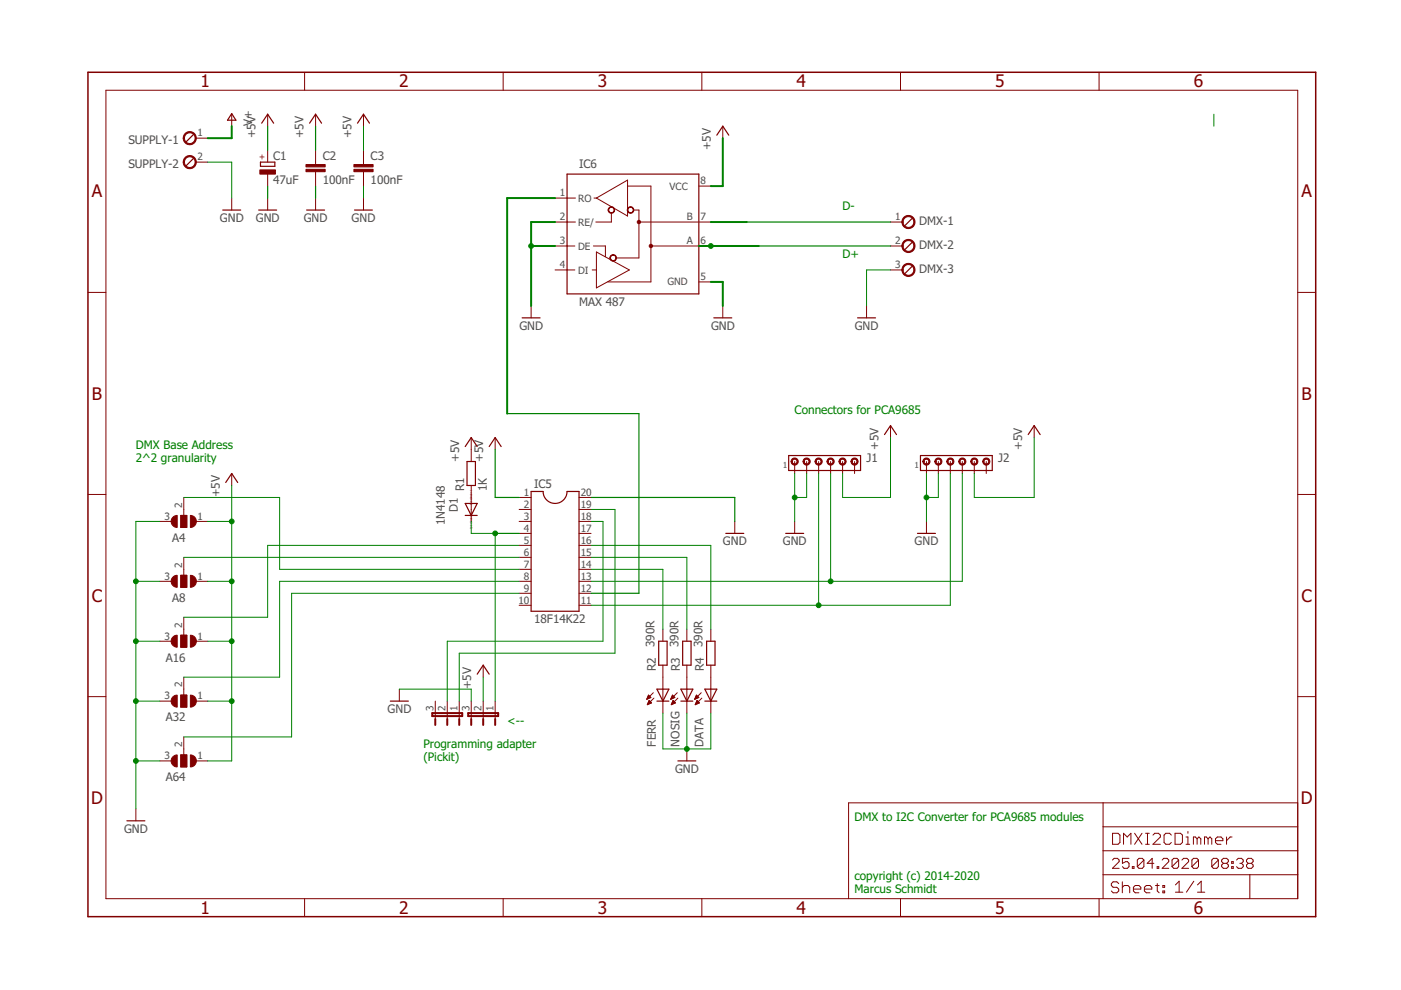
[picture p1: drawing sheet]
<svg xmlns="http://www.w3.org/2000/svg" width="297mm" height="210mm" viewBox="0 0 297 210" stroke-linecap="round" stroke-linejoin="round" font-family="sans-serif">
<g fill="none" stroke="#800000" stroke-width=".21">
<path d="M22.5 19.1h252.6v171.4h-252.6zM64.6 15.3v3.8M106.7 15.3v3.8M148.8 15.3v3.8M190.9 15.3v3.8M233 15.3v3.8M41.5 29.3h2.5M41.5 34.4h2.5M49.1 24.2v2.6M56.7 24.2v2.6M56.7 31.8v2.6M56.7 36.9v2.6"/>
<path d="M66.9 24.2v2.6M66.9 31.8v3.1M66.9 36.4v3.1M77.1 24.2v2.6M77.1 31.8v3.1M77.1 36.4v3.1M133.1 39.5h4.9v20.3h-9.1M148.2 39.5h2.5M153.2 26.8v2.5M49.1 42v2.5M56.7 42v2.5M66.9 42v2.5"/>
<path d="M77.1 42v2.5M117.7 47.1h4.3M117.7 52.2h4.2M117.7 42h4.3M117.7 57.2h4.2M125.6 57.2h.8M125.8 52.2h2.6v2.2M125.9 42h.5M126.4 42l6.7-3.8v7.6zM126.4 53.4l7 3.8-7 3.8zM129.6 45.2v1.9h-3.3M134.5 44.5h1v10.2h-4.7"/>
<path d="M135.5 47.1h12.5M138 52.2h10M148.2 47.1h2.5M148.2 52.2h2.5M148.2 59.8h2.5M188.8 47.1h2.5M188.8 52.2h2.5M188.8 57.2h2.5M18.6 62h3.9M112.6 64.9v2.5M153.2 64.9v2.5M183.7 64.9v2.5"/>
<path d="M275.1 62h3.9M99.9 92.8v5.1M105 92.8v2.5M168.5 97.9v2.5M171 97.9v2.5M173.6 97.9v2.5M176.1 97.9v2.5M178.6 97.9v2.5M181.2 97.9v2.5M188.8 90.2v2.6M196.4 97.9v2.5M198.9 97.9v2.5"/>
<path d="M201.5 97.9v2.5M204 97.9v2.5M206.6 97.9v2.5M209.1 97.9v2.5M219.3 90.2v2.6M18.6 104.8h3.9M33.9 110.6h2.5M38.3 109.3h1.3v2.5h-1.3zM39 105.5v3.8M39 118.2v3.8M41.5 110.6h2.5M49.1 100.4v2.5"/>
<path d="M99.9 102.9v7.7M110.1 105.5h2.5M110.1 108h2.5M110.1 110.6h2.5M110.1 113.1h2.5M110.1 115.6h2.5M110.1 118.2h2.5M122.8 105.5h2.5M122.8 108h2.5M122.8 110.6h2.5M122.8 113.1h2.5M122.8 115.6h2.5"/>
<path d="M122.8 118.2h2.5M155.8 110.6v2.5M168.5 110.6v2.5M196.4 110.6v2.5M275.1 104.8h3.9M33.9 123.3h2.5M33.9 136h2.5M38.3 122h1.3v2.5h-1.3zM38.3 134.7h1.3v2.5h-1.3zM39 130.9v3.8M41.5 123.3h2.5M41.5 136h2.5"/>
<path d="M110.1 120.7h2.5M110.1 123.3h2.5M110.1 125.8h2.5M110.1 128.3h2.5M122.8 120.7h2.5M122.8 123.3h2.5M122.8 125.8h2.5M122.8 128.3h2.5M140.5 133.4v2.6M145.6 133.4v2.6M150.7 133.4v2.6M18.6 147.7h3.9"/>
<path d="M33.9 148.7h2.5M38.3 147.4h1.3v2.5h-1.3zM39 143.6v3.8M39 156.3v3.8M41.5 148.7h2.5M84.7 146.1v2.6M92.3 148.7v3.8M94.8 148.7v3.8M97.4 148.7v3.8M99.9 148.7v3.8M102.4 141v2.6M102.4 148.7v3.8"/>
<path d="M105 148.7v3.8M137.2 148.2h.2M137.2 148h.4M137.3 147.9h.6M137.3 149.4h.1M137.3 147.8h.6M137.3 149.2h.3M137.4 147.7h.4M137.4 149.1h.5M137.4 147.6h.3M137.4 149h.7M137.5 147.4h.1"/>
<path d="M137.5 148.9h.5M137.5 147.4l-.4 .9M137.5 147.4l.5 .5-.9 .4M137.5 148.8h.4M137.6 148.6h.2M137.6 148.5l-.4 .9M137.6 148.5l.5 .5-.9 .4M137.6 148.5h.1M138.5 146.9l-1.4 1.4M138.6 148l-1.4 1.4M140.5 141v10.2M142.2 148.2h.3"/>
<path d="M142.3 148h.4M142.3 147.9h.7M142.3 149.4h.1M142.4 147.8h.6M142.4 149.2h.3M142.5 147.7h.4M142.5 149.1h.5M142.5 147.6h.2M142.5 149h.7M142.6 147.4h.1M142.6 148.9h.5M142.6 147.4l-.4 .9"/>
<path d="M142.6 147.4l.5 .5-.9 .4M142.6 148.8h.3M142.6 148.6h.2M142.7 148.5h.1M142.7 148.5l-.4 .9M142.7 148.5l.5 .5-.9 .4M143.6 146.9l-1.4 1.4M143.7 148l-1.4 1.4M145.6 141v10.2M145.6 158.8v2.5M147.3 148.2h.2M147.4 148h.4"/>
<path d="M147.4 147.9h.7M147.4 149.4h.1M147.5 147.8h.6M147.5 149.2h.3M147.5 147.7h.5M147.5 149.1h.6M147.6 147.6h.2M147.6 149h.7M147.6 147.4h.1M147.6 148.9h.5M147.7 147.4l.5 .5-.9 .4zM147.7 148.8h.3"/>
<path d="M147.7 148.6h.2M147.8 148.5h.1M147.8 148.5l-.4 .9M147.8 148.5l.5 .5-.9 .4M148.7 146.9l-1.4 1.4M148.8 148l-1.4 1.4M150.7 141v10.2M275.1 147.7h3.9M28.8 171.5v2.5M33.9 161.3h2.5M38.3 160.1h1.3v2.5h-1.3zM41.5 161.3h2.5"/>
<path d="M233.9 170.2v20.3M233.9 175.3h41.2M235.9 176.7h1.1l.4 .4v1.5l-.4 .4h-1.1zM238.2 179v-2.3l.8 .8 .8-.8v2.3M240.6 176.7l1.5 2.3M242.1 176.7l-1.5 2.3M242.9 179h.8M242.9 176.7h.8M243.3 176.7v2.3M244.5 177.1l.3-.4h.8l.4 .4v.4l-1.5 1.5h1.5M248.3 177.1l-.3-.4h-.8l-.4 .4v1.5l.4 .4h.8l.3-.4M249.1 176.7h1.2l.4 .4v1.5l-.4 .4h-1.2z"/>
<path d="M251.5 179h.7M251.5 177.5h.4v1.5M251.9 176.3v.4M253.8 177.8l-.4-.3h-.4v1.5M253.8 177.8v1.2M253.8 177.8l.4-.3 .4 .3v1.2M256.1 177.8l-.3-.3h-.4v1.5M256.1 177.8v1.2M256.1 177.8l.4-.3 .4 .3v1.2M257.7 178.2h1.6v-.4l-.4-.3h-.8l-.4 .3v.8l.4 .4h.8M260.1 177.5v1.5M261.2 177.5h-.4l-.7 .7"/>
<path d="M275.1 170.2h-95.2v20.3M64.6 190.5v3.9M106.7 190.5v3.9M148.8 190.5v3.9M190.9 190.5v3.9M233 190.5v3.9M233.9 185.5h41.2M233.9 180.4h41.2M235.9 182.4l.3-.4h.7l.4 .4v.3l-1.4 1.4h1.4M237.2 187.3l-.4-.3h-.8l-.4 .3v.4l.4 .4h.8l.4 .4v.4l-.4 .4h-.8l-.4-.4M238 187v2.3M238 188.1l.4-.4h.7l.4 .4v1.2"/>
<path d="M239.4 182h-1.4v1l.7-.3h.3l.4 .3v.7l-.4 .4h-.7l-.3-.4M240.1 183.7h.3v.4h-.3zM240.3 188.5h1.6v-.4l-.4-.4h-.8l-.4 .4v.8l.4 .4h.8M242.5 182.4v1.3l-.3 .4h-.7l-.4-.4M242.5 182.4l-.3-.4h-.7l-.4 .4v1.3M242.5 182.4l-1.4 1.3M242.6 188.5h1.6v-.4l-.4-.4h-.8l-.4 .4v.8l.4 .4h.8M244.6 183h-1.4l1.1-1v2.1M245 187.7h.8M245.3 183.7h.4v.4h-.4zM245.4 187.3v1.6l.4 .4M246.4 182.4l.3-.4h.7l.4 .4v.3l-1.4 1.4h1.4"/>
<path d="M246.5 187.7h.4v.4h-.4zM246.5 188.9h.4v.4h-.4zM249.2 187.6l.8-.8v2.4M249.2 189.2h1.6M249.9 182.4v1.3l-.3 .4h-.7l-.4-.4M249.9 182.4l-.3-.4h-.7l-.4 .4v1.3M249.9 182.4l-1.4 1.3M250.6 182.4l.4-.4h.7l.3 .4v.3l-1.4 1.4h1.4M253.1 186.8l-1.6 2.4M253.9 189.2h1.5M253.9 187.6l.8-.8v2.4M254.1 182.4v1.3l-.3 .4h-.8l-.3-.4"/>
<path d="M254.1 182.4l-.3-.4h-.8l-.3 .4v1.3M254.1 182.4l-1.4 1.3M258.3 182.4l-.3-.4h-.7l-.4 .4v1.3M258.3 182.4v1.3l-.3 .4h-.7l-.4-.4M258.3 182.4l-1.4 1.3M259.4 183l-.4 .4v.3l.4 .4h.7l.3-.4v-.3l-.3-.4M259.4 183l-.4-.3v-.3l.4-.4h.7l.3 .4v.3l-.3 .3M259.4 183h.7M261.1 183.7h.4v.4h-.4zM261.1 182.7h.4v.3h-.4zM262.2 182.4l.3-.4h.7l.4 .4v.3l-.4 .3M262.9 183h.3"/>
<path d="M263.2 183l.4 .4v.3l-.4 .4h-.7l-.3-.4M264.6 183l-.3 .4v.3l.3 .4h.7l.4-.4v-.3l-.4-.4M264.6 183l-.3-.3v-.3l.3-.4h.7l.4 .4v.3l-.4 .3M264.6 183h.7M265 185.5v5"/>
</g>
<path d="M18.6 15.3h260.4v179.1h-260.4z" fill="none" stroke="#800000" stroke-width=".32"/>
<g fill="none" stroke="#800000" stroke-width=".25">
<path d="M41 28.5l-1.5 1.6M41 33.6l-1.5 1.5M49.1 24.1l.9 1.4h-1.8zM55.2 34.4h3.1v.9h-3.1zM55.5 26.1l1.2-1.9 1.3 1.9M65.6 26.1l1.3-1.9 1.3 1.9M75.8 26.1l1.3-1.9 1.2 1.9M120.2 36.9h28v25.4h-28zM152 28.7l1.2-1.9 1.3 1.9M47.2 44.5h3.8M54.8 44.5h3.9M65 44.5h3.8"/>
<path d="M75.2 44.5h3.8M193.4 46.3l-1.5 1.5M193.4 51.4l-1.5 1.5M193.4 56.5l-1.5 1.5M110.7 67.4h3.8M151.3 67.4h3.9M181.8 67.4h3.8M98.6 94.7l1.3-1.9 1.3 1.9M99 97.9h1.8v5h-1.8zM103.7 94.7l1.3-1.9 1.3 1.9M167.2 96.6h15.3v3.2h-15.3zM187.5 92.1l1.3-1.9 1.3 1.9"/>
<path d="M195.2 96.6h15.2v3.2h-15.2zM218 92.1l1.3-1.9 1.2 1.9M47.9 102.3l1.2-1.9 1.3 1.9M98.6 106.7h2.6l-1.3 2.6zM98.6 109.3h2.6M112.6 104.2h2.5a2.54 2.54 0 0 0 2.6 2.5 2.54 2.54 0 0 0 2.5-2.5h2.6v25.4h-10.2zM153.9 113.1h3.8M166.6 113.1h3.8M194.5 113.1h3.8M139.7 136h1.7v5h-1.7zM144.7 136h1.8v5h-1.8zM149.8 136h1.8v5h-1.8z"/>
<path d="M82.8 148.7h3.8M101.2 142.9l1.2-1.9 1.3 1.9M139.3 148.7h2.5M139.3 146.1h2.5l-1.3 2.6zM144.4 148.7h2.5M144.4 146.1h2.5l-1.3 2.6zM149.4 148.7h2.6M149.4 146.1h2.6l-1.3 2.6zM26.9 174h3.8M143.7 161.3h3.8"/>
</g>
<g fill="#800000" stroke="#800000" stroke-width=".21">
<path d="M55.1 36h3.3v.9h-3.3z"/>
<path d="M64.9 34.9h4v.5h-4z"/>
<path d="M64.9 35.9h4v.5h-4z"/>
<path d="M75 34.9h4.1v.5h-4.1z"/>
<path d="M75 35.9h4.1v.5h-4.1z"/>
<path d="M38.3 109.3h1.3v2.5h-1.3z"/>
<path d="M38.3 122h1.3v2.5h-1.3z"/>
<path d="M38.3 134.7h1.3v2.5h-1.3z"/>
<path d="M38.3 147.4h1.3v2.5h-1.3z"/>
<path d="M38.3 160.1h1.3v2.5h-1.3z"/>
</g>
<g fill="#800000" stroke="#800000" stroke-width=".21">
<path d="M129.1 44.1a.7 .7 0 0 1 1.1 .1 .7 .7 0 0 1-.4 1 .7 .7 0 0 1-.9-.7h.2a.56 .56 0 0 1 .7-.5 .56 .56 0 0 1 .2 .9 .56 .56 0 0 1-.9-.2l-.2-.2z" fill-rule="evenodd"/>
<path d="M133.2 44.1a.7 .7 0 0 1 1.1 .1 .7 .7 0 0 1-.4 1 .7 .7 0 0 1-.9-.7h.1a.56 .56 0 0 1 .8-.5 .56 .56 0 0 1 .2 .9 .56 .56 0 0 1-.9-.2l-.2-.2z" fill-rule="evenodd"/>
<path d="M129.5 54.2a.7 .7 0 0 1 1.1 .1 .7 .7 0 0 1-.4 1.1 .7 .7 0 0 1-.9-.7h.1a.57 .57 0 0 1 .8-.6 .57 .57 0 0 1 .2 1 .57 .57 0 0 1-.9-.2l-.2-.2z" fill-rule="evenodd"/>
<path d="M167.9 97.4a.76 .76 0 0 1 1.2 0 .76 .76 0 0 1-.4 1.2 .76 .76 0 0 1-1-.7h.3a.51 .51 0 0 1 .7-.5 .51 .51 0 0 1 .1 .9 .51 .51 0 0 1-.8-.3v-.1h-.3z" fill-rule="evenodd"/>
<path d="M170.4 97.4a.76 .76 0 0 1 1.3 0 .76 .76 0 0 1-.4 1.2 .76 .76 0 0 1-1-.7h.2a.51 .51 0 0 1 .7-.5 .51 .51 0 0 1 .2 .9 .51 .51 0 0 1-.9-.3v-.1h-.2z" fill-rule="evenodd"/>
<path d="M173 97.4a.76 .76 0 0 1 1.2 0 .76 .76 0 0 1-.4 1.2 .76 .76 0 0 1-1-.7h.3a.51 .51 0 0 1 .7-.5 .51 .51 0 0 1 .1 .9 .51 .51 0 0 1-.8-.3v-.1h-.3z" fill-rule="evenodd"/>
<path d="M175.5 97.4a.76 .76 0 0 1 1.2 0 .76 .76 0 0 1-.4 1.2 .76 .76 0 0 1-1-.7h.3a.51 .51 0 0 1 .7-.5 .51 .51 0 0 1 .1 .9 .51 .51 0 0 1-.8-.3v-.1h-.3z" fill-rule="evenodd"/>
<path d="M178.1 97.4a.75 .75 0 0 1 1.2 0 .75 .75 0 0 1-.4 1.2 .75 .75 0 0 1-1-.7h.2a.51 .51 0 0 1 .8-.5 .51 .51 0 0 1 .1 .9 .51 .51 0 0 1-.8-.3l-.1-.1h-.2z" fill-rule="evenodd"/>
<path d="M180.6 97.4a.75 .75 0 0 1 1.2 0 .75 .75 0 0 1-.4 1.2 .75 .75 0 0 1-1-.7h.3a.51 .51 0 0 1 .7-.5 .51 .51 0 0 1 .1 .9 .51 .51 0 0 1-.8-.3v-.1h-.3z" fill-rule="evenodd"/>
<path d="M195.8 97.4a.75 .75 0 0 1 1.2 0 .75 .75 0 0 1-.4 1.2 .75 .75 0 0 1-.9-.7h.2a.51 .51 0 0 1 .7-.5 .51 .51 0 0 1 .2 .9 .51 .51 0 0 1-.9-.3v-.1h-.2z" fill-rule="evenodd"/>
<path d="M198.4 97.4a.75 .75 0 0 1 1.2 0 .75 .75 0 0 1-.4 1.2 .75 .75 0 0 1-1-.7h.3a.51 .51 0 0 1 .7-.5 .51 .51 0 0 1 .1 .9 .51 .51 0 0 1-.8-.3v-.1h-.3z" fill-rule="evenodd"/>
<path d="M200.9 97.4a.76 .76 0 0 1 1.2 .1 .76 .76 0 0 1-.4 1.1 .76 .76 0 0 1-1-.7h.3a.51 .51 0 0 1 .7-.6 .51 .51 0 0 1 .2 .9 .51 .51 0 0 1-.9-.2v-.1h-.3z" fill-rule="evenodd"/>
<path d="M203.5 97.4a.76 .76 0 0 1 1.2 .1 .76 .76 0 0 1-.5 1.1 .76 .76 0 0 1-.9-.7h.2a.51 .51 0 0 1 .7-.6 .51 .51 0 0 1 .2 .9 .51 .51 0 0 1-.8-.2l-.1-.1h-.2z" fill-rule="evenodd"/>
<path d="M206 97.4a.76 .76 0 0 1 1.2 .1 .76 .76 0 0 1-.4 1.1 .76 .76 0 0 1-1-.7h.3a.51 .51 0 0 1 .6-.6 .51 .51 0 0 1 .2 .9 .51 .51 0 0 1-.8-.2v-.1h-.3z" fill-rule="evenodd"/>
<path d="M208.5 97.4a.76 .76 0 0 1 1.2 .1 .76 .76 0 0 1-.4 1.1 .76 .76 0 0 1-1-.7h.3a.51 .51 0 0 1 .7-.6 .51 .51 0 0 1 .2 .9 .51 .51 0 0 1-.9-.2v-.1h-.3z" fill-rule="evenodd"/>
<path d="M36.6 109.7l.5-.3 .5-.1v2.5a1.26 1.26 0 0 1-1.2-.7 1.26 1.26 0 0 1 .2-1.4z" fill-rule="evenodd"/>
<path d="M40.4 109.3a1.27 1.27 0 0 1 1.2 1.3 1.27 1.27 0 0 1-1.2 1.2z" fill-rule="evenodd"/>
<path d="M36.6 122.4l.5-.4h.5v2.5a1.26 1.26 0 0 1-1.2-.7 1.26 1.26 0 0 1 .2-1.4z" fill-rule="evenodd"/>
<path d="M40.4 122a1.27 1.27 0 0 1 1.2 1.3 1.27 1.27 0 0 1-1.2 1.2z" fill-rule="evenodd"/>
<path d="M36.6 135.1l.5-.4h.5v2.5a1.26 1.26 0 0 1-1.2-.7 1.26 1.26 0 0 1 .2-1.4z" fill-rule="evenodd"/>
<path d="M40.4 134.7a1.27 1.27 0 0 1 1.2 1.3 1.27 1.27 0 0 1-1.2 1.2z" fill-rule="evenodd"/>
<path d="M36.6 147.8l.5-.4h.5v2.5a1.27 1.27 0 0 1-1.2-.7 1.27 1.27 0 0 1 .2-1.4z" fill-rule="evenodd"/>
<path d="M40.4 147.4a1.27 1.27 0 0 1 1.2 1.3 1.27 1.27 0 0 1-1.2 1.2z" fill-rule="evenodd"/>
<path d="M36.6 160.5l.5-.4h.5v2.5a1.26 1.26 0 0 1-1.2-.7 1.26 1.26 0 0 1 .2-1.4z" fill-rule="evenodd"/>
<path d="M40.4 160.1a1.27 1.27 0 0 1 1.2 1.2 1.27 1.27 0 0 1-1.2 1.3z" fill-rule="evenodd"/>
<path d="M191.6 46.1a1.4 1.4 0 0 1 2.2 .2 1.4 1.4 0 0 1-.8 2.1 1.4 1.4 0 0 1-1.8-1.3h.3a1.14 1.14 0 0 1 1.6-1 1.14 1.14 0 0 1 .2 1.9 1.14 1.14 0 0 1-1.8-.7v-.2h-.3z" fill-rule="evenodd"/>
<path d="M191.6 51.2a1.4 1.4 0 0 1 2.2 .2 1.4 1.4 0 0 1-.8 2.1 1.4 1.4 0 0 1-1.8-1.3h.3a1.14 1.14 0 0 1 1.6-1 1.14 1.14 0 0 1 .2 1.9 1.14 1.14 0 0 1-1.8-.7v-.2h-.3z" fill-rule="evenodd"/>
<path d="M191.6 56.3a1.4 1.4 0 0 1 2.2 .1 1.4 1.4 0 0 1-.8 2.1 1.4 1.4 0 0 1-1.8-1.3h.3a1.14 1.14 0 0 1 1.6-.9 1.14 1.14 0 0 1 .2 1.9 1.14 1.14 0 0 1-1.8-.7v-.3h-.3z" fill-rule="evenodd"/>
<path d="M39.2 28.3a1.39 1.39 0 0 1 2.2 .3 1.39 1.39 0 0 1-.8 2 1.39 1.39 0 0 1-1.8-1.3h.3a1.14 1.14 0 0 1 1.6-1.1 1.14 1.14 0 0 1 .3 1.9 1.14 1.14 0 0 1-1.9-.5v-.3h-.3z" fill-rule="evenodd"/>
<path d="M39.2 33.4a1.39 1.39 0 0 1 2.2 .3 1.39 1.39 0 0 1-.8 2 1.39 1.39 0 0 1-1.8-1.3h.3a1.14 1.14 0 0 1 1.6-1.1 1.14 1.14 0 0 1 .3 1.9 1.14 1.14 0 0 1-1.9-.6v-.2h-.3z" fill-rule="evenodd"/>
<circle cx="138" cy="52.2" r=".36"/>
<circle cx="135.5" cy="47.1" r=".36"/>
</g>
<path d="M91.7 151.2h6.3v.6h-6.3zM92.3 152.5v1.2M94.8 152.5v1.2M97.4 152.5v1.2M99.3 151.2h6.3v.6h-6.3zM99.9 152.5v1.2M102.4 152.5v1.2M105 152.5v1.2" fill="none" stroke="#800000" stroke-width=".42"/>
<path d="M49.1 26.8v2.5h-5.1M153.2 29.3v10.2h-2.5M112.6 52.2h5.1M117.7 47.1h-5.1v17.8M117.7 42h-10.2v45.7M148.2 52.2h12.7M150.7 59.8h2.5v5.1M150.7 47.1h7.6" fill="none" stroke="#008000" stroke-width=".42"/>
<path d="M56.7 26.8v5M56.7 39.5v2.5M66.9 26.8v5M66.9 39.5v2.5M158.3 47.1h30.5M160.9 52.2h27.9M105 95.3v10.2h5.1M107.5 87.7h28v38.1h-10.2M105 113.1h5.1M125.3 105.5h30.5v5.1" fill="none" stroke="#008000" stroke-width=".25"/>
<g fill="#008000" stroke="#008000" stroke-width=".21">
<circle cx="112.6" cy="52.2" r=".51"/>
<circle cx="168.5" cy="105.5" r=".51"/>
<circle cx="196.4" cy="105.5" r=".51"/>
<circle cx="28.8" cy="123.3" r=".51"/>
<circle cx="28.8" cy="136" r=".51"/>
<circle cx="28.8" cy="148.7" r=".51"/>
<circle cx="28.8" cy="161.3" r=".51"/>
<circle cx="145.6" cy="158.8" r=".51"/>
<circle cx="49.1" cy="148.7" r=".51"/>
<circle cx="49.1" cy="136" r=".51"/>
<circle cx="49.1" cy="123.3" r=".51"/>
<circle cx="49.1" cy="110.6" r=".51"/>
<circle cx="150.7" cy="52.2" r=".51"/>
<circle cx="173.6" cy="128.3" r=".51"/>
<circle cx="176.1" cy="123.3" r=".51"/>
<circle cx="105" cy="113.1" r=".51"/>
</g>
<g fill="none" stroke="#008000" stroke-width=".21">
<path d="M44 34.4h5.1v7.6M77.1 26.8v5M77.1 39.5v2.5M257.4 24.2v2.6M188.8 57.2h-5.1v7.7M188.8 92.8v12.7h-10.2v-5.1M219.3 92.8v12.7h-12.7v-5.1M33.9 110.6h-5.1v60.9M39 105.5h20.3v15.2h50.8M39 118.2h71.1M44 110.6h5.1M49.1 102.9v58.4h-5.1"/>
<path d="M99.9 110.6v2.5h5.1v35.6M110.1 115.6h-53.4v15.3h-17.7M125.3 110.6h2.5v25.4h-33v12.7M125.3 115.6h25.4v17.8M125.3 118.2h20.3v15.2M125.3 108h5.1v30.5h-33v10.2M168.5 100.4v10.2M171 100.4v5.1h-2.5M173.6 100.4v27.9M176.1 100.4v22.9M196.4 100.4v10.2M198.9 100.4v5.1h-2.5"/>
<path d="M201.5 100.4v27.9h-76.2M204 100.4v22.9h-78.7M28.8 123.3h5.1M28.8 136h5.1M44 123.3h5.1M44 136h5.1M110.1 123.3h-50.8v20.3h-20.3M110.1 125.8h-48.3v30.5h-22.8M125.3 120.7h15.2v12.7M28.8 148.7h5.1M44 148.7h5.1M84.7 146.1h15.2v2.6"/>
<path d="M102.4 143.6v5.1M140.5 151.2v7.6h10.2v-7.6M145.6 151.2v7.6M28.8 161.3h5.1"/>
</g>
<g font-size="3.7" fill="#800000">
<text x="42.5" y="18.5">1</text>
<text x="84.6" y="18.5">2</text>
<text x="126.7" y="18.5">3</text>
<text x="168.9" y="18.5">4</text>
<text x="211" y="18.5">5</text>
<text x="253.1" y="18.5">6</text>
<text x="19.5" y="41.9">A</text>
<text x="275.9" y="41.9">A</text>
<text x="19.5" y="84.7">B</text>
<text x="276" y="84.7">B</text>
<text x="19.5" y="127.6">C</text>
<text x="275.9" y="127.6">C</text>
<text x="19.3" y="170.4">D</text>
<text x="275.8" y="170.4">D</text>
<text x="42.5" y="193.7">1</text>
<text x="84.6" y="193.7">2</text>
<text x="126.7" y="193.7">3</text>
<text x="168.9" y="193.7">4</text>
<text x="211" y="193.7">5</text>
<text x="253.1" y="193.7">6</text>
</g>
<g font-size="2.5" fill="#505050">
<text x="53.4" y="26.8" transform="rotate(-90 53.4 26.8)">V+</text>
<text x="54.2" y="29.3" transform="rotate(-90 54.2 29.3)">+5V</text>
<text x="64.4" y="29.3" transform="rotate(-90 64.4 29.3)">+5V</text>
<text x="74.5" y="29.3" transform="rotate(-90 74.5 29.3)">+5V</text>
<text x="27.2" y="30.4">SUPPLY-1</text>
<text x="27.2" y="35.5">SUPPLY-2</text>
<text x="57.9" y="33.9">C1</text>
<text x="68.4" y="34">C2</text>
<text x="78.6" y="34">C3</text>
<text x="122.8" y="35.6">IC6</text>
<text x="150.7" y="31.8" transform="rotate(-90 150.7 31.8)">+5V</text>
<text x="57.9" y="39">47uF</text>
<text x="68.4" y="39.1">100nF</text>
<text x="78.6" y="39.1">100nF</text>
<text x="46.6" y="47.1">GND</text>
<text x="54.2" y="47.1">GND</text>
<text x="64.4" y="47.1">GND</text>
<text x="74.6" y="47.1">GND</text>
<text x="194.9" y="47.7">DMX-1</text>
<text x="194.9" y="52.8">DMX-2</text>
<text x="194.9" y="57.9">DMX-3</text>
<text x="122.8" y="64.8">MAX 487</text>
<text x="110.1" y="69.9">GND</text>
<text x="150.7" y="69.9">GND</text>
<text x="181.2" y="69.9">GND</text>
<text x="186.3" y="95.3" transform="rotate(-90 186.3 95.3)">+5V</text>
<text x="216.7" y="95.3" transform="rotate(-90 216.7 95.3)">+5V</text>
<text x="97.4" y="97.9" transform="rotate(-90 97.4 97.9)">+5V</text>
<text x="102.5" y="97.9" transform="rotate(-90 102.5 97.9)">+5V</text>
<text x="183.7" y="97.9">J1</text>
<text x="211.7" y="97.9">J2</text>
<text x="46.6" y="105.5" transform="rotate(-90 46.6 105.5)">+5V</text>
<text x="98.4" y="104.2" transform="rotate(-90 98.4 104.2)">R1</text>
<text x="103.2" y="104.2" transform="rotate(-90 103.2 104.2)">1K</text>
<text x="113.2" y="103.6">IC5</text>
<text x="94.3" y="111.4" transform="rotate(-90 94.3 111.4)">1N4148</text>
<text x="97.1" y="108.5" transform="rotate(-90 97.1 108.5)">D1</text>
<text x="36.5" y="114.9">A4</text>
<text x="153.3" y="115.6">GND</text>
<text x="166" y="115.6">GND</text>
<text x="193.9" y="115.6">GND</text>
<text x="36.5" y="127.6">A8</text>
<text x="113.2" y="132.1">18F14K22</text>
<text x="138.8" y="137.2" transform="rotate(-90 138.8 137.2)">390R</text>
<text x="143.8" y="137.2" transform="rotate(-90 143.8 137.2)">390R</text>
<text x="148.9" y="137.2" transform="rotate(-90 148.9 137.2)">390R</text>
<text x="35.1" y="140.3">A16</text>
<text x="139" y="142.3" transform="rotate(-90 139 142.3)">R2</text>
<text x="144.1" y="142.3" transform="rotate(-90 144.1 142.3)">R3</text>
<text x="149.2" y="142.3" transform="rotate(-90 149.2 142.3)">R4</text>
<text x="99.9" y="146.1" transform="rotate(-90 99.9 146.1)">+5V</text>
<text x="35.1" y="153">A32</text>
<text x="82.2" y="151.2">GND</text>
<text x="139" y="158.3" transform="rotate(-90 139 158.3)">FERR</text>
<text x="144.1" y="158.3" transform="rotate(-90 144.1 158.3)">NOSIG</text>
<text x="149.2" y="158.3" transform="rotate(-90 149.2 158.3)">DATA</text>
<text x="35.1" y="165.7">A64</text>
<text x="143.1" y="163.9">GND</text>
<text x="26.3" y="176.6">GND</text>
</g>
<g font-size="2.5" fill="#008000">
<text x="178.6" y="44.5">D-</text>
<text x="178.6" y="54.7">D+</text>
<text x="168.5" y="87.7">Connectors for PCA9685</text>
<text x="28.8" y="95.2">DMX Base Address</text>
<text x="28.8" y="97.9">2^2 granularity</text>
<text x="107.5" y="153.7">&lt;--</text>
<text x="89.8" y="158.7">Programming adapter</text>
<text x="89.8" y="161.3">(Pickit)</text>
<text x="181.2" y="174">DMX to I2C Converter for PCA9685 modules</text>
<text x="181.2" y="186.6">copyright (c) 2014-2020</text>
<text x="181.2" y="189.3">Marcus Schmidt</text>
</g>
<g font-size="2.1" fill="#505050">
<text x="41.9" y="28.9">1</text>
<text x="41.9" y="34">2</text>
<text x="118.7" y="41.6">1</text>
<text x="142" y="40.2">VCC</text>
<text x="148.5" y="39.1">8</text>
<text x="118.7" y="46.7">2</text>
<text x="122.6" y="42.8">RO</text>
<text x="122.6" y="47.8">RE/</text>
<text x="145.6" y="46.7">B</text>
<text x="148.5" y="46.7">7</text>
<text x="189.8" y="46.7">1</text>
<text x="118.7" y="51.8">3</text>
<text x="122.6" y="52.9">DE</text>
<text x="145.6" y="51.8">A</text>
<text x="148.5" y="51.8">6</text>
<text x="189.8" y="51.8">2</text>
<text x="118.7" y="56.9">4</text>
<text x="122.6" y="58">DI</text>
<text x="148.5" y="59.4">5</text>
<text x="189.8" y="56.9">3</text>
<text x="141.5" y="60.5">GND</text>
<text x="38.6" y="107.7" transform="rotate(-90 38.6 107.7)">2</text>
<text x="111.1" y="105.1">1</text>
<text x="111.1" y="107.7">2</text>
<text x="123.1" y="107.7">19</text>
<text x="123.1" y="105.1">20</text>
<text x="34.9" y="110.2">3</text>
<text x="41.9" y="110.2">1</text>
<text x="111.1" y="110.2">3</text>
<text x="111.1" y="112.7">4</text>
<text x="123.1" y="112.7">17</text>
<text x="123.1" y="110.2">18</text>
<text x="111.1" y="115.3">5</text>
<text x="111.1" y="117.8">6</text>
<text x="123.1" y="117.8">15</text>
<text x="123.1" y="115.3">16</text>
<text x="34.9" y="122.9">3</text>
<text x="38.6" y="120.4" transform="rotate(-90 38.6 120.4)">2</text>
<text x="41.9" y="122.9">1</text>
<text x="111.1" y="120.4">7</text>
<text x="111.1" y="122.9">8</text>
<text x="111.1" y="125.4">9</text>
<text x="123.1" y="125.4">12</text>
<text x="123.1" y="122.9">13</text>
<text x="123.1" y="120.4">14</text>
<text x="109.9" y="128">10</text>
<text x="123.1" y="128">11</text>
<text x="34.9" y="135.6">3</text>
<text x="38.6" y="133.1" transform="rotate(-90 38.6 133.1)">2</text>
<text x="41.9" y="135.6">1</text>
<text x="34.9" y="148.3">3</text>
<text x="38.6" y="145.7" transform="rotate(-90 38.6 145.7)">2</text>
<text x="41.9" y="148.3">1</text>
<text x="91.9" y="150.8" transform="rotate(-90 91.9 150.8)">3</text>
<text x="94.5" y="150.8" transform="rotate(-90 94.5 150.8)">2</text>
<text x="97" y="150.8" transform="rotate(-90 97 150.8)">1</text>
<text x="99.6" y="150.8" transform="rotate(-90 99.6 150.8)">3</text>
<text x="102.1" y="150.8" transform="rotate(-90 102.1 150.8)">2</text>
<text x="104.6" y="150.8" transform="rotate(-90 104.6 150.8)">1</text>
<text x="34.9" y="161">3</text>
<text x="38.6" y="158.4" transform="rotate(-90 38.6 158.4)">2</text>
<text x="41.9" y="161">1</text>
</g>
<text font-size="1.8" fill="#800000" x="56.2" y="34" transform="rotate(-90 56.2 34)">+</text>
<g font-size="1.8" fill="#505050">
<text x="165.9" y="99.1">1</text>
<text x="193.9" y="99.1">1</text>
</g>
<g font-size=".6" fill="#800080">
<text x="100.1" y="107.1" transform="rotate(-90 100.1 107.1)">SpiceOrder 1</text>
<text x="100.1" y="112.2" transform="rotate(-90 100.1 112.2)">SpiceOrder 2</text>
</g>
</svg>
